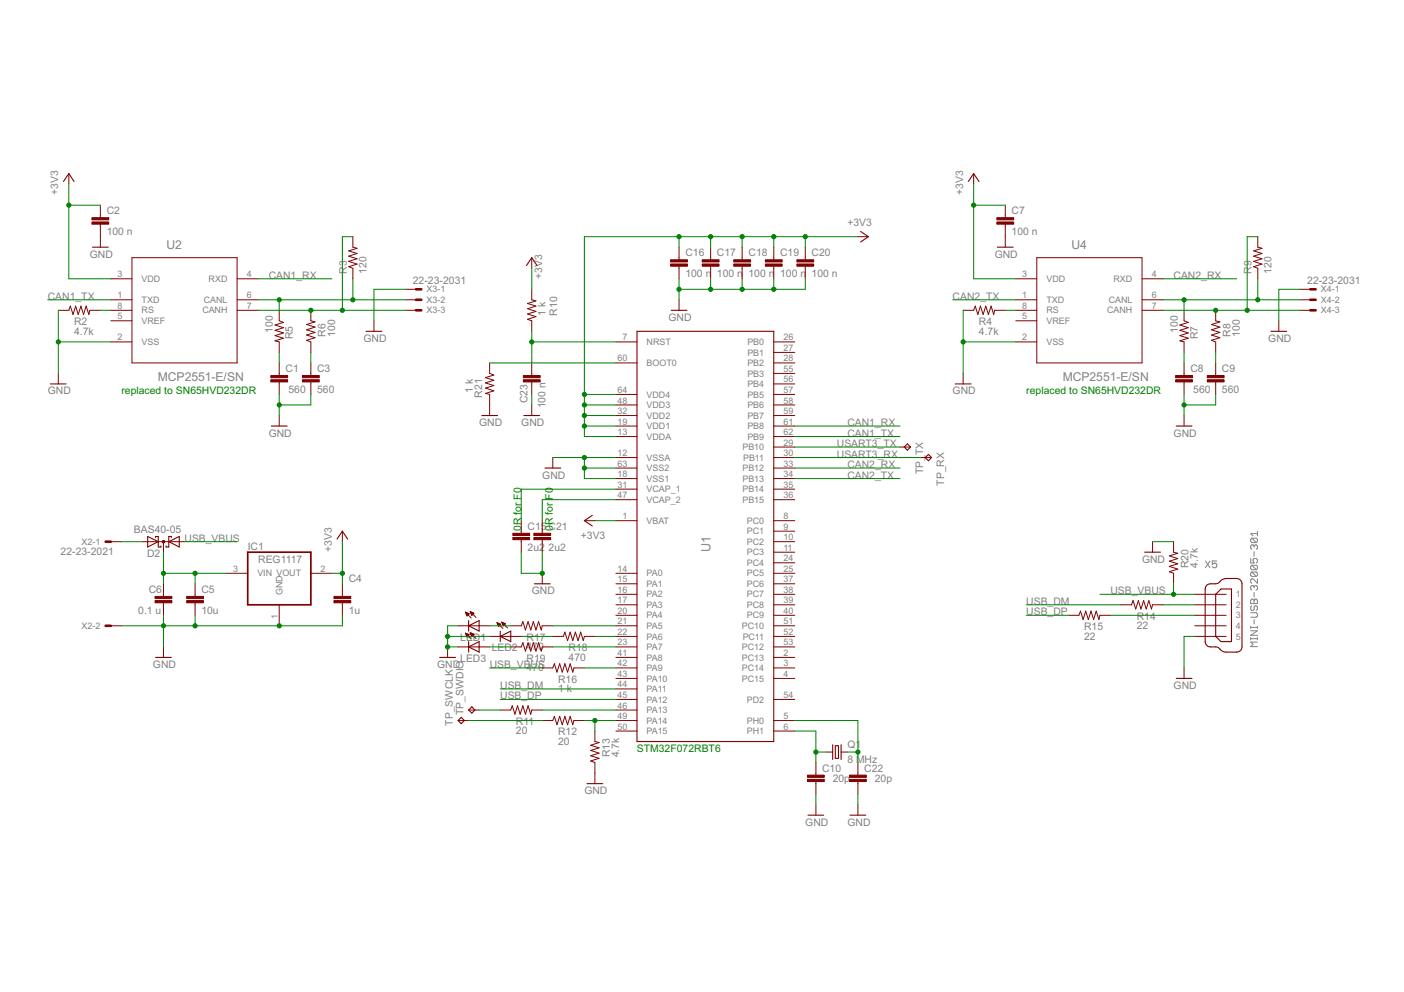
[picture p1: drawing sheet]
<svg xmlns="http://www.w3.org/2000/svg" width="297mm" height="210mm" viewBox="0 0 297 210" stroke-linecap="round" stroke-linejoin="round" font-family="sans-serif">
<g fill="none" stroke="#808080" stroke-width=".21">
<path d="M255 118.7l1 1.4M256 118.7l-1 1.4M257.4 118.7h-.9v.7l.4-.2 .5 .2v.5l-.2 .2h-.5l-.2-.2M264.6 118.2v.9h.7l-.2-.5 .2-.4h.5l.2 .2v.5l-.2 .2M264.8 113.9h1l.2 .2v.5l-.2 .2M264.8 119.6h1l.2 .2v.5l-.2 .2M264.8 113.9l-.2 .2v.5l.2 .2h1M264.8 119.6l-.2 .2v.5l.2 .2h1M264.8 119.6l1 .9M264.8 113.9l1 .9M265.3 115.5l.3-.2h.2l.2 .2v.5l-.2 .2M265.3 115.5l-.2-.2h-.3l-.2 .2v.5l.2 .2"/>
<path d="M265.3 115.5v.3M265.3 116.7v1M266 112.4v1M266 112.9h-1.4l.5 .5M264.6 129.6h1.2l.2 .3v.5l-.2 .2h-1.2M264.6 135.1h1.4M264.6 132.5v.5M264.6 134.9v.5M264.6 133.5h1.4l-1.4 .9h1.4M264.6 132.8h1.4M264.8 121h1l.2 .3v.5l-.2 .2M264.8 126.8h.3l.2 .2 .3-.2h.2l.2 .2v.7h-1.4v-.7z"/>
<path d="M264.8 128.2l-.2 .2v.5l.2 .3h.3l.2-.3v-.5l.5-.2 .2 .2v.5l-.2 .3M264.8 121l-.2 .3v.5l.2 .2h1M264.8 121l1 1M265.3 124.1l.3-.2 .4 .2v.5l-.2 .3M265.3 124.1l-.2-.2h-.3l-.2 .2v.5l.2 .3M265.3 124.1v.3M265.3 125.3v1M265.3 127v.7M265.3 131.1v.9M266 135.9h-1.4l.5 .4-.5 .5h1.4M266 122.5v.9l-.9-.9h-.3l-.2 .2v.5l.2 .2M266 132.5v.5"/>
<path d="M266 134.9v.5"/>
</g>
<g fill="none" stroke="#800000" stroke-width=".21">
<path d="M14.6 36.7v2.2M206 36.7v2.2M21.2 43.4v2.7M21.2 47.4v4.9M23.5 59h4.4M27.9 54.5h22.3v22.3h-22.3zM50.2 59h4.4M74.7 50.1v2.2l.8 .2-1.7 .6 1.7 .5-1.7 .6 1.7 .6-1.7 .5 1.7 .6-1.7 .5 .9 .4v2.2M112.5 54.5v2.3M143.7 52.3v2.7M143.7 56.3v2.7M150.3 52.3v2.7"/>
<path d="M150.3 56.3v2.7M157 52.3v2.7M157 56.3v2.7M163.7 52.3v2.7M163.7 56.3v2.7M170.4 52.3v2.7M170.4 56.3v2.7M181.5 50.1h2.2M212.7 43.4v2.7M212.7 47.4v4.9M214.9 59h4.5M219.4 54.5h22.2v22.3h-22.2z"/>
<path d="M241.6 59h4.5M266.1 50.1v2.2l.9 .2-1.8 .6 1.8 .5-1.8 .6 1.8 .6-1.8 .5 1.8 .6-1.8 .5 .9 .4v2.2M12.3 65.7h2.3l.3-.9 .6 1.7 .5-1.7 .6 1.7 .5-1.7 .6 1.7 .5-1.7 .6 1.7 .2-.8h2.2M12.3 79v2.2M23.5 72.3h4.4M23.5 63.4h4.4M23.5 65.7h4.4M23.5 67.9h4.4M50.2 63.4h4.4M50.2 65.7h4.4M59.1 65.7v2.2l.9 .3-1.8 .6 1.8 .5-1.8 .6 1.8 .5-1.8 .6 1.8 .6-1.8 .5 .9 .2v2.3M59.1 76.8v2.7"/>
<path d="M65.8 65.7v2.2l.9 .2-1.8 .6 1.8 .5-1.8 .6 1.8 .5-1.8 .6 1.8 .6-1.8 .5 .9 .3v2.3M65.8 76.8v2.7M79.1 67.9v2.2M85.8 63.4h2.2M85.8 65.7h2.2M85.8 61.2h2.2M103.6 76.8v2.2l.9 .4-1.8 .5 1.8 .6-1.8 .5 1.8 .6-1.8 .5 1.8 .6-1.8 .5 .9 .3v4.4M112.5 61.2v2.2l.9 .3-1.8 .5 1.8 .6-1.8 .5 1.8 .6-1.8 .5 1.8 .6-1.8 .6 .9 .3v2.2M112.5 76.8v2.7M130.3 72.3h4.5M130.3 76.8h4.5M143.7 63.4v2.3"/>
<path d="M163.7 72.3h4.4M163.7 76.8h4.4M163.7 74.6h4.4M163.7 79h4.4M203.8 65.7h2.2l.3-.9 .6 1.7 .5-1.7 .6 1.7 .6-1.7 .5 1.7 .6-1.7 .5 1.7 .2-.8h2.3M203.8 79v2.2M214.9 72.3h4.5M214.9 63.4h4.5M214.9 65.7h4.5M214.9 67.9h4.5M241.6 63.4h4.5M241.6 65.7h4.5"/>
<path d="M250.5 65.7v2.2l.9 .3-1.8 .6 1.8 .5-1.8 .6 1.8 .5-1.8 .6 1.8 .6-1.8 .5 .9 .2v2.3M250.5 76.8v2.7M257.2 65.7v2.2l.9 .2-1.8 .6 1.8 .5-1.8 .6 1.8 .5-1.8 .6 1.8 .6-1.8 .5 .9 .3v2.3M257.2 76.8v2.7M270.6 67.9v2.2M275 63.4h2.2M275 65.7h2.2M275 61.2h2.2M59.1 80.8v2.7M59.1 87.9v2.2M65.8 80.8v2.7M112.5 80.8v2.7"/>
<path d="M112.5 85.7v2.2M116.9 96.8v2.2M130.3 83.5h4.5M130.3 85.7h4.5M130.3 87.9h4.5M130.3 90.1h4.5M130.3 92.4h4.5M130.3 96.8h4.5M130.3 99h4.5M163.7 83.5h4.4M163.7 85.7h4.4M163.7 87.9h4.4"/>
<path d="M163.7 90.1h4.4M163.7 92.4h4.4M163.7 96.8h4.4M163.7 99h4.4M163.7 81.2h4.4M163.7 94.6h4.4M190.4 94.6h2.2M194.9 96.8h2.2M250.5 80.8v2.7M250.5 87.9v2.2M257.2 80.8v2.7M23.5 114.6h2.2"/>
<path d="M30.1 114.6h9M34.6 114.6v2.2M72.4 112.4v2.2M110.3 110.2v2.6M110.3 114.2v2.6M114.7 110.2v2.6M114.7 114.2v2.6M123.6 110.2h2.3M130.3 101.3h4.5M130.3 103.5h4.5M130.3 105.7h4.5M130.3 110.2h4.5"/>
<path d="M163.7 101.3h4.4M163.7 103.5h4.4M163.7 105.7h4.4M163.7 110.2h4.4M163.7 112.4h4.4M163.7 114.6h4.4M163.7 116.8h4.4M163.7 119.1h4.4M243.8 114.6v2.2M248.3 114.6v2.2l.9 .3-1.8 .5 1.8 .6-1.8 .5 1.8 .6-1.8 .5 1.8 .6-1.8 .6 .9 .3v2.2M23.5 132.4h2.2M34.6 123.5v2.7"/>
<path d="M34.6 127.5v2.7M34.6 136.9v2.2M41.3 123.5v2.7M41.3 127.5v2.7M47.9 121.3h4.5M59.1 128v4.4M65.8 121.3h4.4M72.4 123.5v2.7M72.4 127.5v2.7M94.7 136.9v2.2M96.9 136.9h6.7M96.9 132.4h6.7"/>
<path d="M98.5 129.5l1.2 1.3M98.5 129.5l.8 .4M98.5 129.5l.3 .8 .5-.4M98.5 134l1.2 1.2M98.5 134l.8 .3M98.5 134l.3 .8 .5-.5M98.5 129.6h.1M98.5 134h.1M98.5 129.7h.3M98.6 134.2h.3M98.6 129.8h.5M98.6 134.3h.5"/>
<path d="M98.6 129.9h.7M98.6 134.4h.6M98.7 130h.4M98.7 134.5h.4M98.7 130.1h.3M98.7 134.6h.3M98.8 134.7h.1M98.8 130.2h.1M98.8 130.3h.1M99.5 129.4l1.2 1.2M99.5 129.4l.8 .4-.5 .4M99.5 129.4l.3 .8"/>
<path d="M99.5 133.9l1.2 1.2M99.5 133.9l.8 .3-.5 .5zM99.5 129.5h.1M99.5 134h.2M99.5 129.6h.3M99.6 134h.3M99.6 129.7h.5M99.6 134.2h.5M99.6 129.8h.6M99.7 134.3h.5M99.7 129.9h.4M99.7 134.4h.4"/>
<path d="M99.7 130h.3M99.7 134.5h.3M99.8 130.1h.1M99.8 134.6h.1M99.8 130.2h.1M103.6 134.7h6.7M105.2 131.8l1.2 1.2M105.2 131.8l.7 .3-.4 .4M105.2 131.8l.3 .7M105.2 131.8h.1M105.2 131.9h.3M105.3 132h.5"/>
<path d="M105.3 132.1h.6M105.3 132.2h.5M105.4 132.3h.3M105.5 132.4h.1M105.5 132.5h.1M106.2 131.7l1.2 1.2M106.2 131.7l.7 .3-.4 .4zM106.2 131.7h.1M106.2 131.8h.4M106.3 131.9h.5M106.3 132h.6M106.4 132.1h.4"/>
<path d="M106.4 132.2h.3M106.4 132.3h.2M108.1 136.9h2.2l.3-.9 .6 1.8 .5-1.8 .6 1.8 .5-1.8 .6 1.8 .5-1.8 .6 1.8 .2-.9h2.2M108.1 132.4h2.2l.3-.9 .6 1.8 .5-1.8 .6 1.8 .5-1.8 .6 1.8 .5-1.8 .6 1.8 .2-.9h2.2M114.7 121.3v2.2M116.9 134.7h2.3l.3-.9 .6 1.8 .5-1.8 .6 1.8 .5-1.8 .6 1.8 .6-1.8 .5 1.8 .2-.9h2.3M130.3 125.8h4.5M130.3 139.1h4.5M130.3 136.9h4.5M130.3 134.7h4.5M130.3 132.4h4.5M130.3 130.2h4.5"/>
<path d="M130.3 128h4.5M130.3 123.5h4.5M130.3 121.3h4.5M163.7 125.8h4.4M163.7 139.1h4.4M163.7 136.9h4.4M163.7 134.7h4.4M163.7 132.4h4.4M163.7 130.2h4.4M163.7 128h4.4M163.7 123.5h4.4M163.7 121.3h4.4"/>
<path d="M226 130.2h2.3l.3-.9 .6 1.8 .5-1.8 .6 1.8 .5-1.8 .6 1.8 .5-1.8 .6 1.8 .2-.9h2.2M237.2 128h2.2l.3-.9 .6 1.8 .5-1.8 .6 1.8 .6-1.8 .5 1.8 .6-1.8 .5 1.8 .2-.9h2.3M252.8 125.8h6.6M252.8 134.7h6.6M252.8 132.4h6.6M252.8 130.2h6.6M252.8 128h6.6M96.9 152.5h2.2M99.1 150.2h2.3M105.8 150.2h2.3l.3-.9 .5 1.8 .6-1.8 .5 1.8 .6-1.8 .6 1.8 .5-1.8 .6 1.8 .2-.9h2.2M114.7 152.5h2.2l.4-.9 .5 1.8 .6-1.8 .6 1.8 .5-1.8 .6 1.8 .5-1.8 .6 1.8 .2-.9h2.2M114.7 141.3h2.2l.4-.9 .5 1.8 .6-1.8 .6 1.8 .5-1.8 .6 1.8 .5-1.8 .6 1.8 .2-.9h2.2"/>
<path d="M125.9 154.7v2.2l.8 .2-1.7 .6 1.7 .5-1.7 .6 1.7 .6-1.7 .5 1.7 .6-1.7 .5 .9 .4v4.4M130.3 154.7h4.5M130.3 152.5h4.5M130.3 150.2h4.5M130.3 148h4.5M130.3 145.8h4.5M130.3 143.6h4.5M130.3 141.3h4.5M163.7 154.7h4.4M163.7 152.5h4.4M163.7 148h4.4M163.7 143.6h4.4"/>
<path d="M163.7 141.3h4.4M174.8 159.1h1.4M177.9 159.1h1.4M250.5 141.3v2.3M172.6 161.4v2.6M172.6 165.4v2.6M172.6 170.3v2.2M181.5 161.4v2.6M181.5 165.4v2.6M181.5 170.3v2.2"/>
</g>
<g fill="none" stroke="#800000" stroke-width=".23">
<path d="M13.4 38.4l1.2-1.7 1.1 1.7M204.9 38.4l1.1-1.7 1.1 1.7M19.6 52.3h3.3M111.4 56.2l1.1-1.7 1.1 1.7M182.1 49l1.6 1.1-1.6 1.1M211 52.3h3.3M77.4 70.1h3.4M134.8 70.1h28.9v86.8h-28.9zM142 65.7h3.3M268.9 70.1h3.3M10.7 81.2h3.3M57.4 90.1h3.3"/>
<path d="M101.9 87.9h3.4M110.8 87.9h3.4M115.3 99h3.3M192 93.9l.6 .7-.6 .7-.7-.7zM195.7 96.8l.7-.6 .7 .6-.7 .7zM202.1 81.2h3.3M248.9 90.1h3.3M31.2 113.5l2.3 1.1-2.3 1.1zM32.9 113.7v-.2h.6v2.2h.5v-.2M35.7 114.6l2.2-1.1v2.2zM36.3 113.7v-.2h-.6v2.2h-.6v-.2M71.3 114.1l1.1-1.7 1.2 1.7"/>
<path d="M125.3 109.1l-1.7 1.1 1.7 1.1M242.2 116.8h3.3M32.9 139.1h3.4M93 139.1h3.4M99.1 132.4l2.3-1.1v2.2zM99.1 131.3v2.2M99.1 135.8v2.2M99.1 136.9l2.3-1.1v2.2zM105.8 134.7l2.3-1.2v2.3zM105.8 133.5v2.3M113.1 123.5h3.3M255.3 123.8a2.15 2.15 0 0 1 1.9-.3l.7-.2 .6-.6 .6-.3h2.5a1.16 1.16 0 0 1 1.2 1.1l-.1 13.7-.3 .5-.5 .2-2.5 .1-.9-.3-.6-.6a2.14 2.14 0 0 0-1.8-.2l-.8-.4-.3-.7v-11.2z"/>
<path d="M258.3 124.6h2.2v11.2h-2.2l-1.1-1.1v-8.9zM97.6 151.8l.7 .7-.7 .6-.7-.6zM99.8 149.6l.7 .6-.7 .7-.7-.7zM176.2 157.6v3.1M176.7 157.8h.7v2.7h-.7zM177.9 157.6v3.1M248.9 143.6h3.3M124.2 165.8h3.3M170.9 172.5h3.4M179.8 172.5h3.4"/>
</g>
<path d="M52.4 116.8h13.4v11.2h-13.4z" fill="none" stroke="#800000" stroke-width=".36"/>
<g fill="#800000" stroke="#800000" stroke-width=".21">
<path d="M19.5 47h3.5v.4h-3.5z"/>
<path d="M19.5 46.1h3.5v.4h-3.5z"/>
<path d="M57.3 80.3h3.6v.5h-3.6z"/>
<path d="M57.3 79.5h3.6v.4h-3.6z"/>
<path d="M64 80.3h3.5v.5h-3.5z"/>
<path d="M64 79.5h3.5v.4h-3.5z"/>
<path d="M70.7 127.1h3.5v.5h-3.5z"/>
<path d="M70.7 126.2h3.5v.5h-3.5z"/>
<path d="M39.5 127.1h3.6v.5h-3.6z"/>
<path d="M39.5 126.2h3.6v.5h-3.6z"/>
<path d="M32.8 127.1h3.6v.5h-3.6z"/>
<path d="M32.8 126.2h3.6v.5h-3.6z"/>
<path d="M210.9 47h3.6v.4h-3.6z"/>
<path d="M210.9 46.1h3.6v.4h-3.6z"/>
<path d="M248.7 80.3h3.6v.5h-3.6z"/>
<path d="M248.7 79.5h3.6v.4h-3.6z"/>
<path d="M255.4 80.3h3.6v.5h-3.6z"/>
<path d="M255.4 79.5h3.6v.4h-3.6z"/>
<path d="M141.9 55.9h3.5v.4h-3.5z"/>
<path d="M141.9 55h3.5v.4h-3.5z"/>
<path d="M148.6 55.9h3.5v.4h-3.5z"/>
<path d="M148.6 55h3.5v.4h-3.5z"/>
<path d="M155.2 55.9h3.6v.4h-3.6z"/>
<path d="M155.2 55h3.6v.4h-3.6z"/>
<path d="M161.9 55.9h3.6v.4h-3.6z"/>
<path d="M161.9 55h3.6v.4h-3.6z"/>
<path d="M168.6 55.9h3.5v.4h-3.5z"/>
<path d="M168.6 55h3.5v.4h-3.5z"/>
<path d="M108.5 113.7h3.6v.5h-3.6z"/>
<path d="M108.5 112.8h3.6v.5h-3.6z"/>
<path d="M112.9 113.7h3.6v.5h-3.6z"/>
<path d="M112.9 112.8h3.6v.5h-3.6z"/>
<path d="M170.8 164.9h3.6v.5h-3.6z"/>
<path d="M170.8 164h3.6v.5h-3.6z"/>
<path d="M179.7 164.9h3.6v.5h-3.6z"/>
<path d="M179.7 164h3.6v.5h-3.6z"/>
<path d="M110.7 80.3h3.6v.5h-3.6z"/>
<path d="M110.7 79.5h3.6v.4h-3.6z"/>
</g>
<path d="M88 61.2h1.1M88 63.4h1.1M88 65.7h1.1M277.2 61.2h1.1M277.2 63.4h1.1M277.2 65.7h1.1M22.4 114.6h1.1M22.4 132.4h1.1" fill="none" stroke="#800000" stroke-width=".55"/>
<circle cx="34.6" cy="114.6" r=".29" fill="#800000" stroke="#800000" stroke-width=".21"/>
<g fill="none" stroke="#008000" stroke-width=".21">
<path d="M14.6 38.9v20.1h8.9M206 38.9v20.1h8.9M14.6 43.4h6.6M54.6 59h15.6M74.7 50.1h-2.3v15.6M74.7 59v4.4M112.5 56.8v4.4M143.7 50.1v2.2M143.7 59v4.4M150.3 50.1v2.2M150.3 59v2.2M157 50.1v2.2"/>
<path d="M157 59v2.2M163.7 50.1v2.2M163.7 59v2.2M170.4 59v2.2h-26.7M170.4 50.1v2.2M181.5 50.1h-57.9v42.3h6.7M206 43.4h6.7M246.1 59h15.5M266.1 50.1h-2.2v15.6M266.1 59v4.4M10.1 63.4h13.4M12.3 72.3h11.2"/>
<path d="M12.3 65.7v13.3M21.2 65.7h2.3M54.6 63.4h31.2M54.6 65.7h31.2M59.1 63.4v2.3M59.1 74.6v2.2M65.8 74.6v2.2M85.8 61.2h-6.7v6.7M103.6 76.8h26.7M112.5 72.3h17.8M112.5 70.1v6.7M201.5 63.4h13.4"/>
<path d="M203.8 72.3h11.1M203.8 65.7v13.3M212.7 65.7h2.2M246.1 63.4h28.9M246.1 65.7h28.9M250.5 63.4v2.3M250.5 74.6v2.2M257.2 74.6v2.2M275 61.2h-4.4v6.7M59.1 83.5v4.4M65.8 83.5v2.2h-6.7M112.5 83.5v2.2"/>
<path d="M116.9 96.8h13.4M123.6 85.7h6.7M123.6 99h6.7M123.6 96.8v4.5h6.7M123.6 90.1h6.7M123.6 83.5h6.7M123.6 87.9h6.7M168.1 96.8h26.8M168.1 99h22.3M168.1 92.4h22.3M168.1 90.1h22.3M168.1 94.6h22.3"/>
<path d="M250.5 83.5v4.4M257.2 83.5v2.2h-6.7M25.7 114.6h4.4M34.6 116.8v6.7M39.1 114.6h11.1M72.4 114.6v8.9M110.3 116.8v4.5h4.4v-4.5M125.9 110.2h4.4M130.3 105.7h-15.6v4.5M130.3 103.5h-20v6.7M168.1 101.3h22.3M243.8 114.6h4.5"/>
<path d="M34.6 130.2v6.7M34.6 121.3h13.3M41.3 121.3v2.2M41.3 130.2v2.2M70.2 121.3h2.2M72.4 130.2v2.2h-46.7M94.7 134.7h8.9M96.9 132.4h-2.2v4.5h2.2M103.6 132.4h4.5M103.6 136.9h4.5M110.3 134.7h6.6M116.9 132.4h13.4"/>
<path d="M116.9 136.9h13.4M125.9 134.7h4.4M217.1 130.2h8.9M217.1 128h20.1M232.7 125.8h20.1M234.9 130.2h17.9M246.1 128h6.7M248.3 123.5v2.3M252.8 134.7h-2.3v6.6M99.1 152.5h15.6M101.4 150.2h4.4M103.6 141.3h11.1"/>
<path d="M105.8 148h24.5M105.8 145.8h24.5M114.7 150.2h15.6M123.6 152.5h6.7M123.6 141.3h6.7M125.9 152.5v2.2M168.1 154.7h4.5v6.7M168.1 152.5h13.4v8.9M172.6 159.1h2.2M179.3 159.1h2.2M172.6 168v2.3M181.5 168v2.3"/>
</g>
<g fill="#008000" stroke="#008000" stroke-width=".21">
<circle cx="12.3" cy="72.3" r=".44"/>
<circle cx="59.1" cy="85.7" r=".44"/>
<circle cx="59.1" cy="132.4" r=".44"/>
<circle cx="41.3" cy="132.4" r=".44"/>
<circle cx="34.6" cy="132.4" r=".44"/>
<circle cx="203.8" cy="72.3" r=".44"/>
<circle cx="250.5" cy="85.7" r=".44"/>
<circle cx="143.7" cy="61.2" r=".44"/>
<circle cx="150.3" cy="61.2" r=".44"/>
<circle cx="157" cy="61.2" r=".44"/>
<circle cx="163.7" cy="61.2" r=".44"/>
<circle cx="114.7" cy="121.3" r=".44"/>
<circle cx="123.6" cy="96.8" r=".44"/>
<circle cx="123.6" cy="99" r=".44"/>
<circle cx="94.7" cy="136.9" r=".44"/>
<circle cx="94.7" cy="134.7" r=".44"/>
<circle cx="59.1" cy="63.4" r=".44"/>
<circle cx="74.7" cy="63.4" r=".44"/>
<circle cx="65.8" cy="65.7" r=".44"/>
<circle cx="72.4" cy="65.7" r=".44"/>
<circle cx="14.6" cy="43.4" r=".44"/>
<circle cx="206" cy="43.4" r=".44"/>
<circle cx="163.7" cy="50.1" r=".44"/>
<circle cx="157" cy="50.1" r=".44"/>
<circle cx="150.3" cy="50.1" r=".44"/>
<circle cx="143.7" cy="50.1" r=".44"/>
<circle cx="123.6" cy="83.5" r=".44"/>
<circle cx="123.6" cy="85.7" r=".44"/>
<circle cx="123.6" cy="87.9" r=".44"/>
<circle cx="170.4" cy="50.1" r=".44"/>
<circle cx="123.6" cy="90.1" r=".44"/>
<circle cx="72.4" cy="121.3" r=".44"/>
<circle cx="250.5" cy="63.4" r=".44"/>
<circle cx="266.1" cy="63.4" r=".44"/>
<circle cx="257.2" cy="65.7" r=".44"/>
<circle cx="263.9" cy="65.7" r=".44"/>
<circle cx="181.5" cy="159.1" r=".44"/>
<circle cx="172.6" cy="159.1" r=".44"/>
<circle cx="41.3" cy="121.3" r=".44"/>
<circle cx="34.6" cy="121.3" r=".44"/>
<circle cx="112.5" cy="72.3" r=".44"/>
<circle cx="125.9" cy="152.5" r=".44"/>
<circle cx="248.3" cy="125.8" r=".44"/>
</g>
<text font-size="3" fill="#808080" x="150.3" y="116.8" transform="rotate(-90 150.3 116.8)">U1</text>
<g font-size="2.9" fill="#808080">
<text x="35.2" y="52.8">U2</text>
<text x="226.7" y="52.8">U4</text>
<text x="33.4" y="80.6">MCP2551-E/SN</text>
<text x="224.8" y="80.6">MCP2551-E/SN</text>
</g>
<g font-size="2.5" fill="#808080">
<text x="12.3" y="41.2" transform="rotate(-90 12.3 41.2)">+3V3</text>
<text x="203.8" y="41.2" transform="rotate(-90 203.8 41.2)">+3V3</text>
<text x="22.6" y="45.3">C2</text>
<text x="179.3" y="47.9">+3V3</text>
<text x="214" y="45.3">C7</text>
<text x="22.6" y="49.8">100 n</text>
<text x="214" y="49.8">100 n</text>
<text x="19" y="54.5">GND</text>
<text x="56.9" y="59">CAN1_RX</text>
<text x="73.3" y="57.9" transform="rotate(-90 73.3 57.9)">R3</text>
<text x="77.6" y="57.9" transform="rotate(-90 77.6 57.9)">120</text>
<text x="87.3" y="60">22-23-2031</text>
<text x="114.7" y="59" transform="rotate(-90 114.7 59)">+3V3</text>
<text x="145" y="58.7">100 n</text>
<text x="145" y="54.2">C16</text>
<text x="151.7" y="58.7">100 n</text>
<text x="151.7" y="54.2">C17</text>
<text x="158.4" y="58.7">100 n</text>
<text x="158.4" y="54.2">C18</text>
<text x="165" y="58.7">100 n</text>
<text x="165" y="54.2">C19</text>
<text x="171.7" y="58.7">100 n</text>
<text x="171.7" y="54.2">C20</text>
<text x="210.4" y="54.5">GND</text>
<text x="248.3" y="59">CAN2_RX</text>
<text x="264.8" y="57.9" transform="rotate(-90 264.8 57.9)">R9</text>
<text x="269" y="57.9" transform="rotate(-90 269 57.9)">120</text>
<text x="276.6" y="60">22-23-2031</text>
<text x="10.1" y="63.4">CAN1_TX</text>
<text x="201.5" y="63.4">CAN2_TX</text>
<text x="15.7" y="70.8">4.7k</text>
<text x="15.7" y="68.8">R2</text>
<text x="57.7" y="70.5" transform="rotate(-90 57.7 70.5)">100</text>
<text x="62" y="71.8" transform="rotate(-90 62 71.8)">R5</text>
<text x="68.9" y="71.2" transform="rotate(-90 68.9 71.2)">R6</text>
<text x="70.9" y="71.2" transform="rotate(-90 70.9 71.2)">100</text>
<text x="115.4" y="66.8" transform="rotate(-90 115.4 66.8)">1 k</text>
<text x="117.9" y="66.8" transform="rotate(-90 117.9 66.8)">R10</text>
<text x="141.4" y="67.9">GND</text>
<text x="207.1" y="70.8">4.7k</text>
<text x="207.1" y="68.8">R4</text>
<text x="249.2" y="70.5" transform="rotate(-90 249.2 70.5)">100</text>
<text x="253.4" y="71.8" transform="rotate(-90 253.4 71.8)">R7</text>
<text x="260.3" y="71.2" transform="rotate(-90 260.3 71.2)">R8</text>
<text x="262.3" y="71.2" transform="rotate(-90 262.3 71.2)">100</text>
<text x="76.9" y="72.3">GND</text>
<text x="268.3" y="72.3">GND</text>
<text x="10.1" y="83.5">GND</text>
<text x="60.4" y="78.7">C1</text>
<text x="61" y="83.1">560</text>
<text x="67.1" y="83.1">560</text>
<text x="67.1" y="78.7">C3</text>
<text x="100" y="83.1" transform="rotate(-90 100 83.1)">1 k</text>
<text x="201.5" y="83.5">GND</text>
<text x="251.9" y="78.7">C8</text>
<text x="252.5" y="83.1">560</text>
<text x="258.5" y="83.1">560</text>
<text x="258.5" y="78.7">C9</text>
<text x="102" y="84.2" transform="rotate(-90 102 84.2)">R21</text>
<text x="111.6" y="85.4" transform="rotate(-90 111.6 85.4)">C23</text>
<text x="115.4" y="86.4" transform="rotate(-90 115.4 86.4)">100 n</text>
<text x="56.9" y="92.4">GND</text>
<text x="101.4" y="90.1">GND</text>
<text x="110.3" y="90.1">GND</text>
<text x="177.1" y="94.6">USART3_TX</text>
<text x="179.3" y="92.4">CAN1_TX</text>
<text x="179.3" y="90.1">CAN1_RX</text>
<text x="248.3" y="92.4">GND</text>
<text x="114.7" y="101.3">GND</text>
<text x="177.1" y="96.8">USART3_RX</text>
<text x="179.3" y="101.3">CAN2_TX</text>
<text x="179.3" y="99">CAN2_RX</text>
<text x="195.3" y="100.3" transform="rotate(-90 195.3 100.3)">TP_</text>
<text x="195.3" y="96.3" transform="rotate(-90 195.3 96.3)">TX</text>
<text x="199.8" y="102.8" transform="rotate(-90 199.8 102.8)">TP_RX</text>
<text x="28.3" y="112.7">BAS40-05</text>
<text x="111.6" y="112.1">C15 C21</text>
<text x="122.9" y="114">+3V3</text>
<text x="12.8" y="117.4">22-23-2021</text>
<text x="31.1" y="117.9">D2</text>
<text x="39" y="114.6">USB_VBUS</text>
<text x="52.4" y="116.3">IC1</text>
<text x="54.6" y="119.1">REG1117</text>
<text x="70.2" y="116.8" transform="rotate(-90 70.2 116.8)">+3V3</text>
<text x="111.6" y="116.5">2u2</text>
<text x="116.1" y="116.5">2u2</text>
<text x="241.6" y="119.1">GND</text>
<text x="31.5" y="125.4">C6</text>
<text x="42.6" y="125.4">C5</text>
<text x="73.8" y="123.2">C4</text>
<text x="112.5" y="125.8">GND</text>
<text x="234.9" y="125.8">USB_VBUS</text>
<text x="251.4" y="120.2" transform="rotate(-90 251.4 120.2)">R20</text>
<text x="253.4" y="120.2" transform="rotate(-90 253.4 120.2)">4.7k</text>
<text x="29.2" y="129.9">0.1 u</text>
<text x="42.6" y="129.9">10u</text>
<text x="73.8" y="129.9">1u</text>
<text x="217.1" y="130.2">USB_DP</text>
<text x="217.1" y="128">USB_DM</text>
<text x="240.5" y="131.1">R14</text>
<text x="97.4" y="135.5">LED1</text>
<text x="104" y="137.8">LED2</text>
<text x="111.4" y="137.5">470</text>
<text x="111.4" y="135.6">R17</text>
<text x="120.3" y="137.8">R18</text>
<text x="229.4" y="135.3">22</text>
<text x="229.4" y="133.3">R15</text>
<text x="240.5" y="133.1">22</text>
<text x="32.4" y="141.3">GND</text>
<text x="92.5" y="141.3">GND</text>
<text x="97.4" y="140">LED3</text>
<text x="103.6" y="141.3">USB_VBUS</text>
<text x="111.4" y="142">470</text>
<text x="111.4" y="140">R19</text>
<text x="120.3" y="139.8">470</text>
<text x="105.8" y="148">USB_DP</text>
<text x="105.8" y="145.8">USB_DM</text>
<text x="118.1" y="146.4">1 k</text>
<text x="118.1" y="144.5">R16</text>
<text x="248.3" y="145.8">GND</text>
<text x="95.8" y="153.6" transform="rotate(-90 95.8 153.6)">TP_SWCLK</text>
<text x="98" y="151.3" transform="rotate(-90 98 151.3)">TP_SWDIO</text>
<text x="109.2" y="155.3">20</text>
<text x="109.2" y="153.4">R11</text>
<text x="118.1" y="155.6">R12</text>
<text x="118.1" y="157.6">20</text>
<text x="129" y="160.2" transform="rotate(-90 129 160.2)">R13</text>
<text x="131" y="160.2" transform="rotate(-90 131 160.2)">4.7k</text>
<text x="179.3" y="161.4">8 MHz</text>
<text x="179.3" y="158.2">Q1</text>
<text x="173.9" y="163.3">C10</text>
<text x="176.2" y="165.5">20p</text>
<text x="182.8" y="163.3">C22</text>
<text x="185.1" y="165.5">20p</text>
<text x="123.6" y="168">GND</text>
<text x="170.4" y="174.7">GND</text>
<text x="179.3" y="174.7">GND</text>
</g>
<g font-size="2.5" fill="#008000">
<text x="25.7" y="83.5">replaced to SN65HVD232DR</text>
<text x="217.1" y="83.5">replaced to SN65HVD232DR</text>
<text x="110.3" y="112.4" transform="rotate(-90 110.3 112.4)">0R for F0</text>
<text x="117" y="112.4" transform="rotate(-90 117 112.4)">0R for F0</text>
<text x="134.8" y="159.1">STM32F072RBT6</text>
</g>
<g font-size="2.1" fill="#808080">
<text x="24.8" y="58.7">3</text>
<text x="30" y="59.7">VDD</text>
<text x="44.1" y="59.7">RXD</text>
<text x="52.2" y="58.7">4</text>
<text x="216.3" y="58.7">3</text>
<text x="221.4" y="59.7">VDD</text>
<text x="235.6" y="59.7">RXD</text>
<text x="243.7" y="58.7">4</text>
<text x="24.8" y="63.1">1</text>
<text x="24.8" y="65.4">8</text>
<text x="30" y="64.1">TXD</text>
<text x="43.1" y="64.1">CANL</text>
<text x="52.2" y="63.1">6</text>
<text x="52.2" y="65.4">7</text>
<text x="90.2" y="61.9">X3-1</text>
<text x="90.2" y="64.1">X3-2</text>
<text x="216.3" y="63.1">1</text>
<text x="216.3" y="65.4">8</text>
<text x="221.4" y="64.1">TXD</text>
<text x="234.6" y="64.1">CANL</text>
<text x="243.7" y="63.1">6</text>
<text x="243.7" y="65.4">7</text>
<text x="279.5" y="61.9">X4-1</text>
<text x="279.5" y="64.1">X4-2</text>
<text x="24.8" y="67.6">5</text>
<text x="30" y="66.3">RS</text>
<text x="30" y="68.6">VREF</text>
<text x="42.8" y="66.3">CANH</text>
<text x="90.2" y="66.3">X3-3</text>
<text x="216.3" y="67.6">5</text>
<text x="221.4" y="66.3">RS</text>
<text x="221.4" y="68.6">VREF</text>
<text x="234.3" y="66.3">CANH</text>
<text x="279.5" y="66.3">X4-3</text>
<text x="24.8" y="72">2</text>
<text x="30" y="73">VSS</text>
<text x="130.6" y="76.5">60</text>
<text x="131.7" y="72">7</text>
<text x="136.8" y="73">NRST</text>
<text x="136.8" y="77.5">BOOT0</text>
<text x="158.1" y="73">PB0</text>
<text x="158.1" y="75.2">PB1</text>
<text x="158.1" y="77.5">PB2</text>
<text x="165.7" y="72">26</text>
<text x="165.7" y="74.3">27</text>
<text x="165.7" y="76.5">28</text>
<text x="216.3" y="72">2</text>
<text x="221.4" y="73">VSS</text>
<text x="130.6" y="83.2">64</text>
<text x="158.1" y="79.7">PB3</text>
<text x="158.1" y="81.9">PB4</text>
<text x="165.7" y="78.7">55</text>
<text x="165.7" y="80.9">56</text>
<text x="165.7" y="83.2">57</text>
<text x="130.6" y="85.4">48</text>
<text x="130.6" y="87.6">32</text>
<text x="130.6" y="89.8">19</text>
<text x="136.8" y="84.1">VDD4</text>
<text x="136.8" y="86.4">VDD3</text>
<text x="136.8" y="88.6">VDD2</text>
<text x="158.1" y="84.1">PB5</text>
<text x="158.1" y="86.4">PB6</text>
<text x="158.1" y="88.6">PB7</text>
<text x="165.7" y="85.4">58</text>
<text x="165.7" y="87.6">59</text>
<text x="165.7" y="89.8">61</text>
<text x="130.6" y="92.1">13</text>
<text x="136.8" y="90.8">VDD1</text>
<text x="136.8" y="93">VDDA</text>
<text x="157.1" y="95.3">PB10</text>
<text x="158.1" y="90.8">PB8</text>
<text x="158.1" y="93">PB9</text>
<text x="165.7" y="92.1">62</text>
<text x="165.7" y="94.3">29</text>
<text x="130.6" y="96.5">12</text>
<text x="130.6" y="98.7">63</text>
<text x="130.6" y="101">18</text>
<text x="136.8" y="97.5">VSSA</text>
<text x="136.8" y="99.7">VSS2</text>
<text x="136.8" y="101.9">VSS1</text>
<text x="157.1" y="99.7">PB12</text>
<text x="157.1" y="101.9">PB13</text>
<text x="157.2" y="97.5">PB11</text>
<text x="165.7" y="96.5">30</text>
<text x="165.7" y="98.7">33</text>
<text x="165.7" y="101">34</text>
<text x="130.6" y="103.2">31</text>
<text x="130.6" y="105.4">47</text>
<text x="136.8" y="104.2">VCAP_1</text>
<text x="136.8" y="106.4">VCAP_2</text>
<text x="157.1" y="104.2">PB14</text>
<text x="157.1" y="106.4">PB15</text>
<text x="165.7" y="103.2">35</text>
<text x="165.7" y="105.4">36</text>
<text x="131.7" y="109.9">1</text>
<text x="136.8" y="110.8">VBAT</text>
<text x="158" y="110.8">PC0</text>
<text x="158" y="113.1">PC1</text>
<text x="165.7" y="109.9">8</text>
<text x="165.7" y="112.1">9</text>
<text x="17.3" y="115.3">X2-1</text>
<text x="158" y="115.3">PC2</text>
<text x="158" y="117.5">PC3</text>
<text x="158" y="119.7">PC4</text>
<text x="165.7" y="114.3">10</text>
<text x="165.7" y="116.5">11</text>
<text x="165.7" y="118.8">24</text>
<text x="49.3" y="121">3</text>
<text x="54.4" y="122">VIN VOUT</text>
<text x="59.7" y="125.9" transform="rotate(-90 59.7 125.9)">GND</text>
<text x="67.8" y="121">2</text>
<text x="130.6" y="125.4">16</text>
<text x="130.6" y="123.2">15</text>
<text x="130.6" y="121">14</text>
<text x="136.8" y="124.2">PA1</text>
<text x="136.8" y="122">PA0</text>
<text x="158" y="122">PC5</text>
<text x="158" y="124.2">PC6</text>
<text x="165.7" y="121">25</text>
<text x="165.7" y="123.2">37</text>
<text x="165.7" y="125.4">38</text>
<text x="58.8" y="131.1" transform="rotate(-90 58.8 131.1)">1</text>
<text x="130.6" y="129.9">20</text>
<text x="130.6" y="127.7">17</text>
<text x="136.8" y="126.4">PA2</text>
<text x="136.8" y="130.9">PA4</text>
<text x="136.8" y="128.6">PA3</text>
<text x="158" y="126.4">PC7</text>
<text x="158" y="128.6">PC8</text>
<text x="158" y="130.9">PC9</text>
<text x="165.7" y="127.7">39</text>
<text x="165.7" y="129.9">40</text>
<text x="261.5" y="126.4">1</text>
<text x="261.5" y="128.6">2</text>
<text x="261.5" y="130.9">3</text>
<text x="17.3" y="133.1">X2-2</text>
<text x="130.6" y="136.6">23</text>
<text x="130.6" y="134.3">22</text>
<text x="130.6" y="132.1">21</text>
<text x="136.8" y="137.5">PA7</text>
<text x="136.8" y="135.3">PA6</text>
<text x="136.8" y="133.1">PA5</text>
<text x="157" y="133.1">PC10</text>
<text x="157" y="137.5">PC12</text>
<text x="157.1" y="135.3">PC11</text>
<text x="165.7" y="134.3">52</text>
<text x="165.7" y="132.1">51</text>
<text x="165.7" y="136.6">53</text>
<text x="261.5" y="133.1">4</text>
<text x="261.5" y="135.3">5</text>
<text x="130.6" y="143.2">43</text>
<text x="130.6" y="141">42</text>
<text x="130.6" y="138.8">41</text>
<text x="136.8" y="142">PA9</text>
<text x="136.8" y="139.8">PA8</text>
<text x="157" y="139.8">PC13</text>
<text x="157" y="142">PC14</text>
<text x="165.7" y="138.8">2</text>
<text x="165.7" y="141">3</text>
<text x="165.7" y="143.2">4</text>
<text x="130.6" y="149.9">46</text>
<text x="130.6" y="147.7">45</text>
<text x="130.6" y="145.5">44</text>
<text x="136.8" y="148.7">PA12</text>
<text x="136.8" y="146.4">PA11</text>
<text x="136.8" y="144.2">PA10</text>
<text x="157" y="144.2">PC15</text>
<text x="158" y="148.7">PD2</text>
<text x="165.7" y="147.7">54</text>
<text x="130.6" y="154.4">50</text>
<text x="130.6" y="152.1">49</text>
<text x="136.8" y="155.3">PA15</text>
<text x="136.8" y="153.1">PA14</text>
<text x="136.8" y="150.9">PA13</text>
<text x="158" y="153.1">PH0</text>
<text x="158" y="155.3">PH1</text>
<text x="165.7" y="152.1">5</text>
<text x="165.7" y="154.4">6</text>
</g>
</svg>
